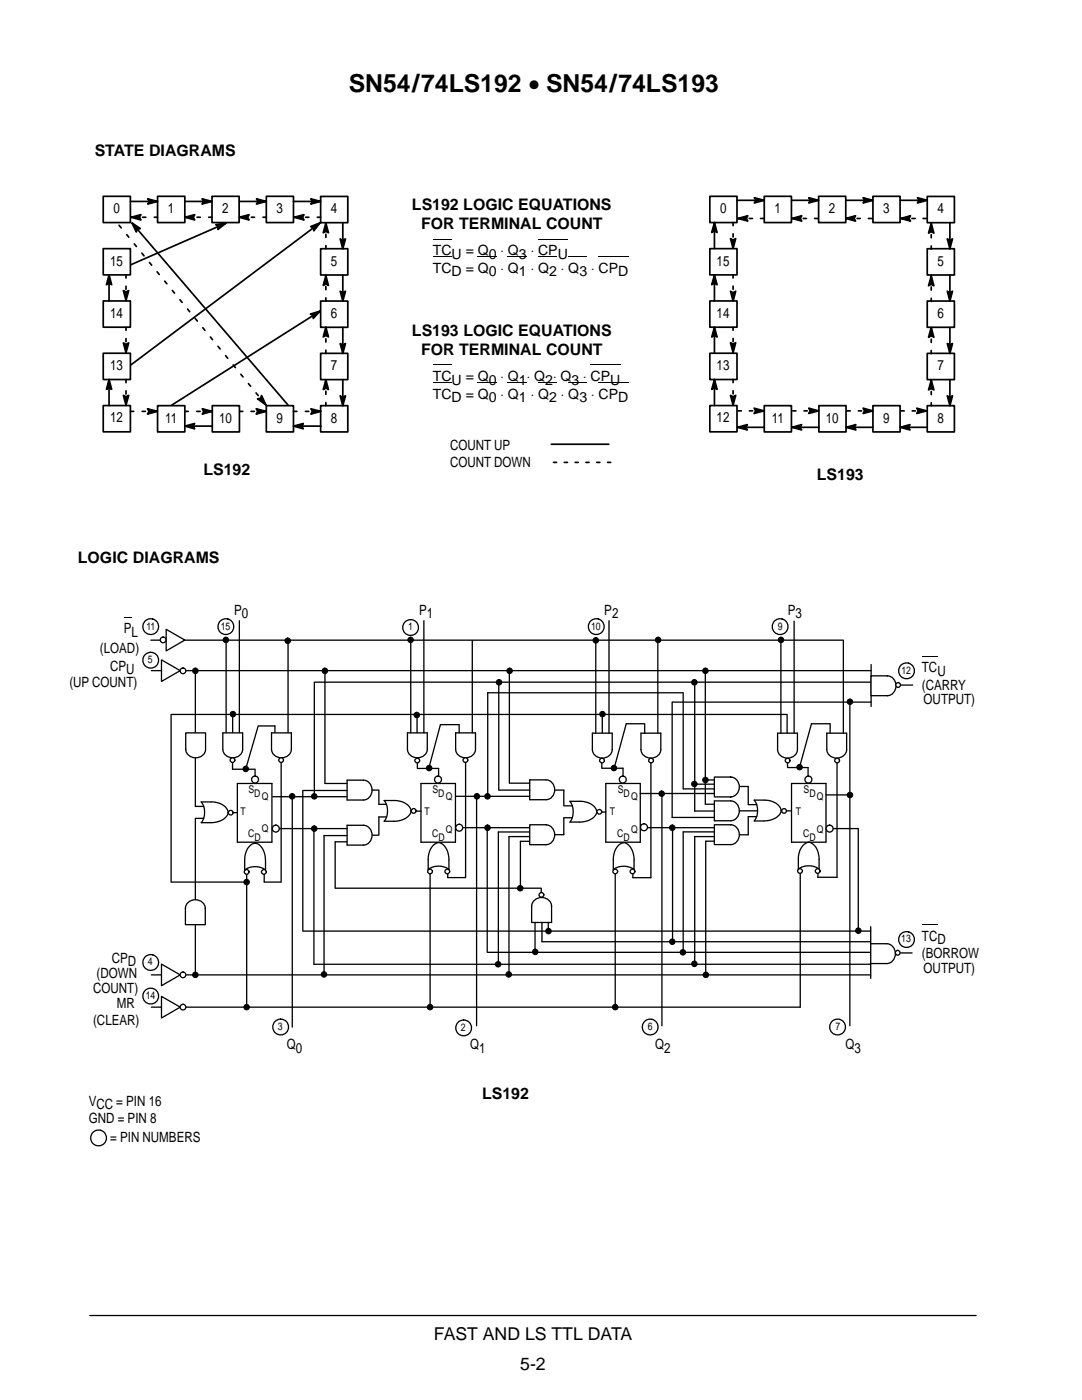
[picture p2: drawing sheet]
<svg xmlns="http://www.w3.org/2000/svg" width="216mm" height="279mm" viewBox="0 0 216 279" stroke-linecap="round" stroke-linejoin="round" font-family="sans-serif">
<g fill="none" stroke="#000" stroke-width=".26">
<path d="M30.1 127.8h138.2M30.2 133.8h143.6M39 133.8v27.1h1.6M62.7 136.1h111.1M62.7 136.2v22.8M64.8 133.8v22.6M82 127.8v18.4M84.6 123.9v22.4M94.2 127.8v18.5M99.5 136.1v21.6M101.6 133.8v22.5M118.9 127.8v18.4"/>
<path d="M121.5 123.9v22.4M131.3 127.8v18.4M136.2 138.3h-38.9v20.6M136.3 138.3v19.1M138.6 136.1v25.8M140.7 133.9v26.6M155.8 127.8v18.5M158.5 124v22.3M168.3 127.8v18.5M173.8 132.6v8.4M179.8 136.7h2.3M34.1 142.6v33.4"/>
<path d="M34.2 142.6h122.8M46.4 152.2v1.3h4.4M47.4 156.4h6.9v11.7h-6.9zM50.9 153.5v1.9M51.5 144.9l-2.5 8.5M51.6 144.9h3.3M54.4 159h14.8M56.1 151.6v24.4M58.3 158.9v46.1M60.4 157.8v28M60.5 157.8h8.8M74.2 157.7h1.4"/>
<path d="M75.6 157.8v2.7M83.2 142.6v3.7M83.3 153.4h4.2v1.8M83.3 151.3v2M84 156.4h6.9v11.7h-6.9zM91 158.9h14.7M91.6 144.6h-3.7l-2.3 8.7M91.6 144.7v1.6M92.9 151.5v23.6h-3.6M95.1 158.9v45.8M99.6 157.7h6.1M101.7 156.3h4"/>
<path d="M110.8 157.7h1.7v3.1M120.1 153.3h4.2v2.3M120.1 152.2v1M120.2 142.6v3.6M120.9 156.4h6.9v11.7h-6.9zM124.9 144.5l-2.3 8.8M124.9 144.4h3.7M128.6 144.4v1.9M129.9 152.3v22.9h-3.6M132.1 158.4v46.3M134.1 140.1v23M134.2 140.1h39.6"/>
<path d="M146.7 157h2.6v3.6M157.1 142.6v3.7M157.1 153.2h4.1v1.7M157.1 152.3v.8M157.9 156.4h6.9v11.7h-6.9zM164.8 158.6h4.8M165.6 144.4h-3.7l-2.4 8.8M167 152.3v22.8h-3.8M169.6 140.1v64.6M34.2 176h15M39 163.3h1.6M39 163.4v31.2"/>
<path d="M45.9 162.2h1.5M49.2 174.3v26.7M52.7 174.5v1.5h3.3M55.3 165.4h14M62.6 165.4v27h111.1M64.7 166.8v27.7M66.9 177.3h41M66.9 168v9.2M74.3 166.7h1.3M75.6 163v3.6M83.1 161.9h.9M92.1 165.2h13.8"/>
<path d="M97.2 165.2v24.9M105.7 166h-6.3v26.4M106 167.9h-2.2v9.4M106 167h-4.4v27.5M108 177.3v.8M112.5 163.2v3.4h-2.9M122.8 174.4v26.6M134.2 165.2v22.7M136.3 166v24.1M138.6 166.9v25.5M140.8 167.9v26.7M156.9 161.8h1"/>
<path d="M164.8 165.4h6.5M171.3 165.4v20.3M30.2 194.6h143.5M60.5 185.8h113.2M97.3 190.1h76.3M106.8 184.2v5.8M108.1 184.1v3.8h65.5M109.4 184.1v1.7M173.7 184.9v10.4M30.2 201h129.5M17.9 262.5h176.9"/>
<circle cx="19.7" cy="227.1" r="1.58"/>
</g>
<g fill="none" stroke="#000" stroke-width=".34">
<path d="M20.6 39.2h5.4v5.2h-5.4zM29.5 39.7l1.9 .5-1.9 .5 .3-.5zM31.4 39.2h5.5v5.2h-5.5zM40.3 39.7l2 .5-2 .5 .3-.5zM42.3 39.2h5.4v5.2h-5.4zM51.2 39.7l1.9 .5-1.9 .5 .3-.5zM53.1 39.2h5.5v5.2h-5.5zM62 39.7l2 .5-2 .5 .3-.5zM64 39.2h5.4v5.2h-5.4zM141.6 39.2h5.5v5.2h-5.5zM147.1 40h5.4M150.5 39.5l2 .5-2 .5 .3-.5z"/>
<path d="M152.5 39.2h5.4v5.2h-5.4zM157.9 40h5.4M161.4 39.5l1.9 .5-1.9 .5 .3-.5zM163.3 39.2h5.5v5.2h-5.5zM168.8 40h5.4M172.2 39.5l2 .5-2 .5 .3-.5zM174.2 39.2h5.4v5.2h-5.4zM179.6 40h5.4M183.1 39.5l1.9 .5-1.9 .5 .3-.5zM185 39.2h5.4v5.2h-5.4zM20.6 49.6h5.4v5.3h-5.4zM21.8 54.9l.5 1.9-.5-.3-.6 .3z"/>
<path d="M21.8 54.9v5.2M24.6 58l.5 .3 .6-.3-.6 2zM26 40.2h5.4M26.2 43.4l1.9-.6-.3 .6 .3 .5zM26.3 44.5l1.7 1.1-.6 .1-.2 .6zM26.8 45l30.6 35.8M36.9 40.2h5.4M36.9 43.4l2-.6-.3 .6 .3 .5zM43.1 44.8l2-.3-1.6 1.3 .1-.6zM45.1 44.5l-19 8.3M47.7 40.2h5.4M47.7 43.4l2-.6-.3 .6 .3 .5z"/>
<path d="M58.6 40.2h5.4M58.7 43.4l2-.6-.3 .6 .3 .5zM62 45.2l1.9-.7-1.3 1.6v-.7zM63.9 44.5l-37.8 28.3M64 49.6h5.4v5.3h-5.4zM65 44.5l.5 2-.5-.3-.5 .3zM65 55l.5 2-.5-.3-.5 .3zM67.9 47.7l.5 .3 .5-.3-.5 1.9zM67.9 58.1l.5 .3 .5-.3-.5 2zM68.4 44.4v5.2M68.4 54.9v5.2M141.6 49.6h5.5v5.3h-5.5z"/>
<path d="M142.6 54.9l.5 1.9-.5-.3-.6 .3zM142.6 44.4l.5 2-.5-.3-.6 .3zM142.6 44.4v5.2M142.6 54.9v5.2M145.8 58.1l.5 .3 .5-.3-.5 2zM145.8 47.6l.5 .3 .5-.3-.5 2zM147.2 43.6l2-.5-.3 .5 .3 .5zM158 43.6l2-.5-.3 .5 .3 .5zM168.8 43.6l1.9-.5-.3 .5 .3 .5zM179.7 43.6l2-.5-.3 .5 .3 .5zM185 49.6h5.4v5.3h-5.4zM185.8 44.6l.5 1.9-.5-.3-.5 .3z"/>
<path d="M185.8 55.1l.5 1.9-.5-.3-.5 .3zM189 47.7l.5 .3 .6-.3-.6 1.9zM189 58.1l.5 .3 .6-.3-.6 2zM189.5 44.4v5.2M189.5 54.9v5.2M20.6 60.1h5.4v5.2h-5.4zM20.6 70.5h5.4v5.2h-5.4zM21.8 75.7l.5 2-.5-.3-.6 .3zM21.8 75.7v5.2M24.6 78.9l.5 .3 .6-.3-.6 2zM24.6 68.4l.5 .3 .6-.3-.6 2zM51.4 79.6l.6-.1 .2-.6 .8 1.9z"/>
<path d="M61.9 62.7l2-.6-1.4 1.5v-.6zM63.9 62.1l-29.7 18.8M64 70.5h5.4v5.3h-5.4zM64 60.1h5.4v5.2h-5.4zM65 65.3l.5 1.9-.5-.3-.5 .3zM65 75.8l.5 1.9-.5-.3-.5 .3zM67.9 68.6l.5 .3 .5-.3-.5 1.9zM67.9 79l.5 .3 .5-.3-.5 2zM68.4 65.3v5.2M68.4 75.8v5.2M141.6 60.1h5.5v5.2h-5.5zM141.6 70.5h5.5v5.2h-5.5z"/>
<path d="M142.6 65.3l.5 2-.5-.3-.6 .3zM142.6 75.7l.5 2-.5-.3-.6 .3zM142.6 65.3v5.2M142.6 75.7v5.2M145.8 78.9l.5 .3 .5-.3-.5 2zM145.8 68.4l.5 .3 .5-.3-.5 2zM185 70.5h5.4v5.3h-5.4zM185 60.1h5.4v5.2h-5.4zM185.8 65.3l.5 2-.5-.3-.5 .3zM185.8 75.9l.5 1.9-.5-.3-.5 .3zM189 68.6l.5 .3 .6-.3-.6 1.9zM189 79l.5 .3 .6-.3-.6 2z"/>
<path d="M189.5 65.3v5.2M189.5 75.8v5.2M20.6 80.9h5.4v5.3h-5.4zM29.4 81.6l2 .5-2 .5 .3-.5zM31.4 81h5.5v5.2h-5.5zM36.9 85l1.9-.5-.3 .5 .3 .6zM36.9 85h5.5M40.4 81.6l1.9 .5-1.9 .5 .3-.5zM42.4 81h5.4v5.2h-5.4zM51.1 81.6l2 .5-2 .5 .3-.5zM53.1 81h5.5v5.2h-5.5zM58.6 85l1.9-.5-.3 .5 .3 .6z"/>
<path d="M58.6 85h5.4M62 81.6l2 .5-2 .5 .3-.5zM64 81h5.4v5.2h-5.4zM110 88.7h11.5M141.6 80.9h5.5v5.3h-5.5zM147.2 85.3l1.9-.6-.3 .6 .3 .5zM147.2 85.3h5.3M150.5 81.5l1.9 .5-1.9 .5 .3-.5zM152.5 81h5.4v5.2h-5.4zM158 85.3l2-.6-.3 .6 .3 .5zM158 85.3h5.4M161.4 81.5l1.9 .5-1.9 .5 .3-.5z"/>
<path d="M163.4 81h5.4v5.2h-5.4zM168.8 85.3l2-.6-.3 .6 .3 .5zM168.8 85.3h5.4M172.2 81.5l2 .5-2 .5 .3-.5zM174.2 81h5.4v5.2h-5.4zM179.6 85.3l2-.6-.3 .6 .3 .5zM179.6 85.3h5.4M182.9 81.5l2 .5-2 .5 .3-.5zM185 81h5.4v5.2h-5.4z"/>
</g>
<path d="M110.4 92.3h11.5" fill="none" stroke="#000" stroke-width=".34" stroke-dasharray=".6 1.5"/>
<g fill="#000">
<path d="M150.5 39.5l2 .5-2 .5 .3-.5zM161.4 39.5l1.9 .5-1.9 .5 .3-.5zM172.2 39.5l2 .5-2 .5 .3-.5zM183.1 39.5l1.9 .5-1.9 .5 .3-.5zM21.8 54.9l.5 1.9-.5-.3-.6 .3zM24.6 58l.5 .3 .6-.3-.6 2zM26.3 44.5l1.7 1.1-.6 .1-.2 .6zM26.2 43.4l1.9-.6-.3 .6 .3 .5zM29.5 39.7l1.9 .5-1.9 .5 .3-.5zM36.9 43.4l2-.6-.3 .6 .3 .5zM40.3 39.7l2 .5-2 .5 .3-.5zM43.1 44.8l2-.3-1.6 1.3 .1-.6z"/>
<path d="M47.7 43.4l2-.6-.3 .6 .3 .5zM51.2 39.7l1.9 .5-1.9 .5 .3-.5zM58.7 43.4l2-.6-.3 .6 .3 .5zM62 39.7l2 .5-2 .5 .3-.5zM62 45.2l1.9-.7-1.3 1.6v-.7zM65 44.5l.5 2-.5-.3-.5 .3zM65 55l.5 2-.5-.3-.5 .3zM67.9 47.7l.5 .3 .5-.3-.5 1.9zM67.9 58.1l.5 .3 .5-.3-.5 2zM142.6 54.9l.5 1.9-.5-.3-.6 .3zM142.6 44.4l.5 2-.5-.3-.6 .3zM145.8 58.1l.5 .3 .5-.3-.5 2z"/>
<path d="M145.8 47.6l.5 .3 .5-.3-.5 2zM147.2 43.6l2-.5-.3 .5 .3 .5zM158 43.6l2-.5-.3 .5 .3 .5zM168.8 43.6l1.9-.5-.3 .5 .3 .5zM179.7 43.6l2-.5-.3 .5 .3 .5zM185.8 44.6l.5 1.9-.5-.3-.5 .3zM185.8 55.1l.5 1.9-.5-.3-.5 .3zM189 47.7l.5 .3 .6-.3-.6 1.9zM189 58.1l.5 .3 .6-.3-.6 2zM21.8 75.7l.5 2-.5-.3-.6 .3zM24.6 78.9l.5 .3 .6-.3-.6 2zM24.6 68.4l.5 .3 .6-.3-.6 2z"/>
<path d="M51.4 79.6l.6-.1 .2-.6 .8 1.9zM61.9 62.7l2-.6-1.4 1.5v-.6zM65 65.3l.5 1.9-.5-.3-.5 .3zM65 75.8l.5 1.9-.5-.3-.5 .3zM67.9 68.6l.5 .3 .5-.3-.5 1.9zM67.9 79l.5 .3 .5-.3-.5 2zM142.6 65.3l.5 2-.5-.3-.6 .3zM142.6 75.7l.5 2-.5-.3-.6 .3zM145.8 78.9l.5 .3 .5-.3-.5 2zM145.8 68.4l.5 .3 .5-.3-.5 2zM185.8 65.3l.5 2-.5-.3-.5 .3zM185.8 75.9l.5 1.9-.5-.3-.5 .3z"/>
<path d="M189 68.6l.5 .3 .6-.3-.6 1.9zM189 79l.5 .3 .6-.3-.6 2zM29.4 81.6l2 .5-2 .5 .3-.5zM36.9 85l1.9-.5-.3 .5 .3 .6zM40.4 81.6l1.9 .5-1.9 .5 .3-.5zM51.1 81.6l2 .5-2 .5 .3-.5zM58.6 85l1.9-.5-.3 .5 .3 .6zM62 81.6l2 .5-2 .5 .3-.5zM147.2 85.3l1.9-.6-.3 .6 .3 .5zM150.5 81.5l1.9 .5-1.9 .5 .3-.5zM158 85.3l2-.6-.3 .6 .3 .5zM161.4 81.5l1.9 .5-1.9 .5 .3-.5z"/>
<path d="M168.8 85.3l2-.6-.3 .6 .3 .5zM172.2 81.5l2 .5-2 .5 .3-.5zM179.6 85.3l2-.6-.3 .6 .3 .5zM182.9 81.5l2 .5-2 .5 .3-.5z"/>
<path d="M97.5 51.2h1.6v.1h-1.6z" fill-rule="evenodd"/>
<path d="M103.6 51.2h1.5v.1h-1.5z" fill-rule="evenodd"/>
<path d="M109.6 51.2h1.5v.1h-1.5z" fill-rule="evenodd"/>
<path d="M115.6 51.2h1.6v.1h-1.6z" fill-rule="evenodd"/>
<path d="M97.5 76.2h1.6v.2h-1.6z" fill-rule="evenodd"/>
<path d="M103.6 76.2h1.5v.2h-1.5z" fill-rule="evenodd"/>
<path d="M109.6 76.2h1.5v.2h-1.5z" fill-rule="evenodd"/>
<path d="M115.6 76.2h1.6v.2h-1.6z" fill-rule="evenodd"/>
<path d="M24.7 123.1h1.5v.1h-1.5z" fill-rule="evenodd"/>
</g>
<path d="M31.4 43.4h-5.4M42.3 43.4h-5.4M53.1 43.4h-5.4M64 43.4h-5.4M26 82.1h5.4M36.9 82.1h5.5M47.8 82.1h5.3M53 80.8l-29.7-36.4M58.6 82.1h5.4" fill="none" stroke="#000" stroke-width=".34" stroke-dasharray=".7 1.7"/>
<g fill="none" stroke="#000" stroke-width=".34" stroke-dasharray=".6 1.6">
<path d="M25.1 54.9v5.2M65 49.6v-5.2M146.3 54.8v5.2M146.3 44.4v5.2M147.2 43.6h5.2M158 43.6h5.2M168.8 43.6h5.2M179.7 43.6h5.2M185.8 49.7v-5.2M25.1 75.7v5.2M25.1 65.3v5.2M65 60.1v-5.2"/>
<path d="M65 70.5v-5.2M146.3 75.7v5.2M146.3 65.3v5.2M185.8 60.2v-5.2M185.8 70.6v-5.2M65 81v-5.2M152.4 82h-5.2M163.3 82h-5.2M174.2 82h-5.2M184.9 82h-5.2M185.8 81v-5.2"/>
</g>
<g fill="none" stroke="#000" stroke-width=".2">
<path d="M86.3 47.7h3.8M86.3 51.2h3.8M95.3 51.2h2.2M101.4 51.2h2.2M107.4 47.7h5.9M107.4 51.2h2.2M113.4 51.2h2.2M119.4 51.2h6M86.3 72.8h3.8M86.3 76.3h3.8M95.3 76.3h2.2M101.4 76.3h2.2"/>
<path d="M107.4 76.3h2.2M113.4 76.3h2.2M117.9 72.8h5.9M119.4 76.3h6M184 130.9h3"/>
</g>
<path d="M33.2 125.6l3.7 2.1-3.7 2.2z" fill="#fff"/>
<path d="M33.2 125.6l3.7 2.1-3.7 2.2z" fill="none" stroke="#000" stroke-width=".26"/>
<circle cx="32.5" cy="127.7" r=".57" fill="#fff"/>
<g fill="none" stroke="#000" stroke-width=".26">
<path d="M45.1 127.8v18.4M47.8 123.9v22.3M44.5 146.3h3.9v3.2a2 2 0 0 1-2 1.7 2 2 0 0 1-1.9-1.7zM46.4 142.6v3.6"/>
<circle cx="32.5" cy="127.7" r=".57"/>
</g>
<circle cx="46.4" cy="151.7" r=".47" fill="#fff"/>
<g fill="none" stroke="#000" stroke-width=".26">
<path d="M42.1 160h-1.9a3.6 3.6 0 0 1 0 4.2h1.9M42.2 160a3.3 3.3 0 0 1 3.4 2.1 3.1 3.1 0 0 1-3.2 2.1h-.3"/>
<circle cx="46.4" cy="151.7" r=".47"/>
</g>
<circle cx="46" cy="162.2" r=".47" fill="#fff"/>
<g fill="none" stroke="#000" stroke-width=".26">
<path d="M48.8 171.6v2M50.9 168.2a3.3 3.3 0 0 1 2.1 3.5M50.9 168.2a3.1 3.1 0 0 0-2.1 3.4M53 171.7v1.9a3.5 3.5 0 0 0-4.2 0"/>
<circle cx="46" cy="162.2" r=".47"/>
</g>
<circle cx="52.7" cy="174" r=".47" fill="#fff"/>
<circle cx="52.7" cy="174" r=".47" fill="none" stroke="#000" stroke-width=".26"/>
<circle cx="49.2" cy="174" r=".47" fill="#fff"/>
<g fill="none" stroke="#000" stroke-width=".26">
<path d="M57.5 127.8v18.4M54.9 144.9v1.3M58.1 149.5v-3.2h-3.9v3.2a2 2 0 0 0 2 1.7 2 2 0 0 0 1.9-1.7"/>
<circle cx="49.2" cy="174" r=".47"/>
</g>
<circle cx="56.1" cy="151.7" r=".47" fill="#fff"/>
<circle cx="56.1" cy="151.7" r=".47" fill="none" stroke="#000" stroke-width=".26"/>
<path d="M37.6 180.1l-.5 .7-.1 .5h4a2.02 2.02 0 0 0-3.4-1.2zM37 181.3v3.2h4v-3.2z" fill-rule="evenodd" fill="#fff"/>
<path d="M37.6 180.1a2.04 2.04 0 0 1 3.4 1.2v3.2h-4v-3.2l.1-.5z" fill="none" stroke="#000" stroke-width=".26"/>
<path d="M109 164.6v4a2 2 0 0 0 1.7-2 2 2 0 0 0-1.7-2zM105.7 164.6v4h3.3v-4z" fill-rule="evenodd" fill="#fff"/>
<path d="M64.8 156.4h4.4M69.3 155.7h3.2a2 2 0 0 1 1.7 2 2 2 0 0 1-1.7 2h-3.2zM76.6 159.8h2M76.7 159.8a3.6 3.6 0 0 1 0 4.1h1.9a3.3 3.3 0 0 0 3.5-2.1M78.7 159.8a3.2 3.2 0 0 1 3.3 2.1M81.3 146.3h4v3.2a2 2 0 0 1-2 1.7 2 2 0 0 1-2-1.7zM75.6 163h1.5M75.6 160.5h1.5M105.7 164.6h3.3a2 2 0 0 1 1.7 2 2 2 0 0 1-1.7 2h-3.3z" fill="none" stroke="#000" stroke-width=".26"/>
<circle cx="82.6" cy="161.8" r=".47" fill="#fff"/>
<g fill="none" stroke="#000" stroke-width=".26">
<path d="M118.2 146.3h4v3.3a2 2 0 0 1-2 1.7 2 2 0 0 1-2-1.7zM142.5 159.8h3.3a2 2 0 0 1 1.7 2 2 2 0 0 1-1.7 2h-3.3zM134.1 163.1h8.4M138.6 161.9h3.9M140.7 160.5h1.8"/>
<circle cx="82.6" cy="161.8" r=".47"/>
</g>
<path d="M145.8 155.1v3.9a2 2 0 0 0 1.7-1.9 2 2 0 0 0-1.7-2zM142.5 155.1v3.9h3.3v-3.9z" fill-rule="evenodd" fill="#fff"/>
<path d="M113.7 159.9h2M113.7 159.9a3.6 3.6 0 0 1 0 4.2h1.9M115.7 159.9a3.2 3.2 0 0 1 3.4 2.1M127.8 158.4h14.7M136.3 157.4h6.2M138.6 156.5h3.9M140.7 155.7h1.8M142.5 155.1h3.3a2 2 0 0 1 1.7 2 2 2 0 0 1-1.7 1.9h-3.3zM112.5 163.2h1.7M112.5 160.8h1.7M119.1 162a3 3 0 0 1-3.1 2.1h-.4" fill="none" stroke="#000" stroke-width=".26"/>
<circle cx="119.6" cy="162" r=".47" fill="#fff"/>
<g fill="none" stroke="#000" stroke-width=".26">
<path d="M150.5 159.7h2a3.2 3.2 0 0 1 3.4 2.1 3.2 3.2 0 0 1-3.5 2h-1.9a3.6 3.6 0 0 0 0-4.1zM149.3 163h1.7M149.3 160.6h1.7"/>
<circle cx="119.6" cy="162" r=".47"/>
</g>
<circle cx="156.5" cy="161.8" r=".47" fill="#fff"/>
<g fill="none" stroke="#000" stroke-width=".26">
<path d="M155.2 146.3h3.9v3.3a2 2 0 0 1-2 1.7 2 2 0 0 1-1.9-1.7z"/>
<circle cx="156.5" cy="161.8" r=".47"/>
</g>
<path d="M177.1 134.9v3.9a2 2 0 0 0 1.7-1.9 2 2 0 0 0-1.7-2zM173.8 134.9v3.9h3.3v-3.9z" fill-rule="evenodd" fill="#fff"/>
<path d="M177.1 134.9a2 2 0 0 1 1.7 2 2 2 0 0 1-1.7 1.9M177.1 134.9h-3.3v3.9h3.3M126.3 174.4v.8M126.5 171.6a3.2 3.2 0 0 0-2.1-3.5 3.2 3.2 0 0 0-2 3.4v2.1a3.5 3.5 0 0 1 4.1-.1v-1.8" fill="none" stroke="#000" stroke-width=".26"/>
<circle cx="126.2" cy="173.9" r=".47" fill="#fff"/>
<circle cx="126.2" cy="173.9" r=".47" fill="none" stroke="#000" stroke-width=".26"/>
<circle cx="122.8" cy="173.9" r=".47" fill="#fff"/>
<g fill="none" stroke="#000" stroke-width=".26">
<path d="M85.4 171.5v2M85.8 174.3v26.8M87.5 168.1a3.3 3.3 0 0 1 2.1 3.5M87.5 168.1a3.1 3.1 0 0 0-2.1 3.4M89.3 174.4v.7M89.6 171.6v1.9a3.5 3.5 0 0 0-4.2 0"/>
<circle cx="122.8" cy="173.9" r=".47"/>
</g>
<circle cx="89.3" cy="173.9" r=".47" fill="#fff"/>
<circle cx="89.3" cy="173.9" r=".47" fill="none" stroke="#000" stroke-width=".26"/>
<circle cx="85.8" cy="173.9" r=".47" fill="#fff"/>
<g fill="none" stroke="#000" stroke-width=".26">
<path d="M159.3 171.5a3.3 3.3 0 0 1 2.1-3.4 3.2 3.2 0 0 1 2 3.4v2a3.5 3.5 0 0 0-4.1 0M159.3 171.5v2M159.7 174.2v26.8M163.2 174.4v.7"/>
<circle cx="85.8" cy="173.9" r=".47"/>
</g>
<circle cx="163.2" cy="173.8" r=".47" fill="#fff"/>
<circle cx="163.2" cy="173.8" r=".47" fill="none" stroke="#000" stroke-width=".26"/>
<circle cx="159.6" cy="173.8" r=".47" fill="#fff"/>
<circle cx="159.6" cy="173.8" r=".47" fill="none" stroke="#000" stroke-width=".26"/>
<circle cx="108" cy="178.6" r=".47" fill="#fff"/>
<circle cx="108" cy="178.6" r=".47" fill="none" stroke="#000" stroke-width=".26"/>
<g fill="#000" stroke="#000" stroke-width=".2">
<circle cx="39" cy="133.9" r=".55"/>
<circle cx="45.1" cy="127.7" r=".55"/>
<circle cx="57.4" cy="127.9" r=".55"/>
<circle cx="64.8" cy="133.9" r=".55"/>
<circle cx="99.6" cy="136.2" r=".55"/>
<circle cx="101.7" cy="133.9" r=".55"/>
<circle cx="118.9" cy="127.8" r=".55"/>
<circle cx="131.3" cy="127.7" r=".55"/>
<circle cx="138.6" cy="136.2" r=".55"/>
<circle cx="140.8" cy="133.9" r=".55"/>
<circle cx="155.8" cy="127.7" r=".55"/>
<circle cx="46.5" cy="142.5" r=".55"/>
<circle cx="49" cy="153.5" r=".55"/>
<circle cx="58.3" cy="158.9" r=".55"/>
<circle cx="85.6" cy="153.3" r=".55"/>
<circle cx="95.2" cy="158.9" r=".55"/>
<circle cx="97.3" cy="158.9" r=".55"/>
<circle cx="120.2" cy="142.5" r=".55"/>
<circle cx="122.5" cy="153.3" r=".55"/>
<circle cx="132" cy="158.4" r=".55"/>
<circle cx="159.5" cy="153.1" r=".55"/>
<circle cx="169.6" cy="140.1" r=".55"/>
<circle cx="169.6" cy="158.7" r=".55"/>
<circle cx="49.2" cy="176" r=".55"/>
<circle cx="97.3" cy="165.2" r=".55"/>
<circle cx="103.8" cy="177.3" r=".55"/>
<circle cx="134.1" cy="165.2" r=".55"/>
<circle cx="39" cy="194.6" r=".55"/>
<circle cx="64.6" cy="194.5" r=".55"/>
<circle cx="99.4" cy="192.4" r=".55"/>
<circle cx="101.5" cy="194.5" r=".55"/>
<circle cx="106.8" cy="190" r=".55"/>
<circle cx="109.4" cy="185.8" r=".55"/>
<circle cx="134.1" cy="187.9" r=".55"/>
<circle cx="136.3" cy="190.1" r=".55"/>
<circle cx="138.6" cy="192.4" r=".55"/>
<circle cx="140.8" cy="194.6" r=".55"/>
<circle cx="171.3" cy="185.7" r=".55"/>
<circle cx="49.2" cy="201" r=".55"/>
<circle cx="85.8" cy="201" r=".55"/>
<circle cx="122.8" cy="201" r=".55"/>
</g>
<path d="M32.2 131.7l3.8 2.1-3.8 2.2z" fill="#fff"/>
<path d="M32.2 131.7l3.8 2.1-3.8 2.2z" fill="none" stroke="#000" stroke-width=".26"/>
<circle cx="36.5" cy="133.9" r=".57" fill="#fff"/>
<circle cx="36.5" cy="133.9" r=".57" fill="none" stroke="#000" stroke-width=".26"/>
<path d="M32.2 192.4l3.8 2.2-3.8 2.1z" fill="#fff"/>
<path d="M32.2 192.4l3.8 2.2-3.8 2.1z" fill="none" stroke="#000" stroke-width=".26"/>
<circle cx="36.5" cy="194.6" r=".57" fill="#fff"/>
<circle cx="36.5" cy="194.6" r=".57" fill="none" stroke="#000" stroke-width=".26"/>
<path d="M32.2 198.9l3.8 2.1-3.8 2.2z" fill="#fff"/>
<path d="M32.2 198.9l3.8 2.1-3.8 2.2z" fill="none" stroke="#000" stroke-width=".26"/>
<circle cx="36.5" cy="201" r=".57" fill="#fff"/>
<g fill="none" stroke="#000" stroke-width=".26">
<path d="M64.7 166.8h4.5M66.9 168h2.3M69.3 164.7h3.2a2 2 0 0 1 1.7 2 2 2 0 0 1-1.7 2h-3.2z"/>
<circle cx="36.5" cy="201" r=".57"/>
</g>
<g fill="#000" stroke="#000" stroke-width=".2">
<circle cx="62.7" cy="158.9" r=".55"/>
<circle cx="62.7" cy="165.4" r=".55"/>
</g>
<circle cx="83.3" cy="151.8" r=".47" fill="#fff"/>
<circle cx="83.3" cy="151.8" r=".47" fill="none" stroke="#000" stroke-width=".26"/>
<circle cx="50.9" cy="155.6" r=".69" fill="#fff"/>
<circle cx="50.9" cy="155.6" r=".69" fill="none" stroke="#000" stroke-width=".26"/>
<circle cx="87.4" cy="155.6" r=".69" fill="#fff"/>
<circle cx="87.4" cy="155.6" r=".69" fill="none" stroke="#000" stroke-width=".26"/>
<circle cx="124.3" cy="155.6" r=".69" fill="#fff"/>
<circle cx="124.3" cy="155.6" r=".69" fill="none" stroke="#000" stroke-width=".26"/>
<circle cx="161.3" cy="155.6" r=".69" fill="#fff"/>
<circle cx="161.3" cy="155.6" r=".69" fill="none" stroke="#000" stroke-width=".26"/>
<circle cx="55" cy="165.4" r=".69" fill="#fff"/>
<circle cx="55" cy="165.4" r=".69" fill="none" stroke="#000" stroke-width=".26"/>
<g fill="#000" stroke="#000" stroke-width=".2">
<circle cx="81.9" cy="127.7" r=".55"/>
<circle cx="83.2" cy="142.7" r=".55"/>
</g>
<circle cx="91.6" cy="165.2" r=".69" fill="#fff"/>
<g fill="none" stroke="#000" stroke-width=".26">
<path d="M90.9 146.3h4v3.2a2 2 0 0 1-2 1.7 2 2 0 0 1-2-1.7z"/>
<circle cx="91.6" cy="165.2" r=".69"/>
</g>
<circle cx="92.9" cy="151.7" r=".47" fill="#fff"/>
<g fill="none" stroke="#000" stroke-width=".26">
<path d="M105.7 155.6h3.3a2 2 0 0 1 1.7 2 2 2 0 0 1-1.7 2h-3.3zM106.7 179.6a2.04 2.04 0 0 1 3.4 1.2v3.3h-4v-3.3l.1-.4zM120.1 162.1h.8"/>
<circle cx="92.9" cy="151.7" r=".47"/>
</g>
<circle cx="120.1" cy="151.8" r=".47" fill="#fff"/>
<circle cx="120.1" cy="151.8" r=".47" fill="none" stroke="#000" stroke-width=".26"/>
<circle cx="128.5" cy="165.1" r=".69" fill="#fff"/>
<g fill="none" stroke="#000" stroke-width=".26">
<path d="M127.9 146.3h4v3.3a2 2 0 0 1-2 1.7 2 2 0 0 1-2-1.7z"/>
<circle cx="128.5" cy="165.1" r=".69"/>
</g>
<circle cx="129.9" cy="151.8" r=".47" fill="#fff"/>
<g fill="none" stroke="#000" stroke-width=".26">
<path d="M147.5 161.8h3.7M149.3 163v3.6h-2.6"/>
<circle cx="129.9" cy="151.8" r=".47"/>
</g>
<path d="M145.8 164.6v4a2 2 0 0 0 1.7-2 2 2 0 0 0-1.7-2zM142.5 164.6v4h3.3v-4z" fill-rule="evenodd" fill="#fff"/>
<path d="M165 146.3h3.9v3.3a2 2 0 0 1-1.9 1.7 2 2 0 0 1-2-1.7zM165.6 144.5v1.7M129.3 165.2h13.2M136.3 166h6.2M138.6 167h3.9M140.8 167.9h1.7M142.5 164.6h3.3a2 2 0 0 1 1.7 2 2 2 0 0 1-1.7 2h-3.3z" fill="none" stroke="#000" stroke-width=".26"/>
<g fill="#000" stroke="#000" stroke-width=".2">
<circle cx="138.6" cy="156.5" r=".55"/>
<circle cx="140.8" cy="155.7" r=".55"/>
</g>
<circle cx="157.2" cy="151.8" r=".47" fill="#fff"/>
<circle cx="157.2" cy="151.8" r=".47" fill="none" stroke="#000" stroke-width=".26"/>
<circle cx="167" cy="151.8" r=".47" fill="#fff"/>
<circle cx="167" cy="151.8" r=".47" fill="none" stroke="#000" stroke-width=".26"/>
<circle cx="165.5" cy="165.4" r=".69" fill="#fff"/>
<circle cx="165.5" cy="165.4" r=".69" fill="none" stroke="#000" stroke-width=".26"/>
<circle cx="179.2" cy="136.7" r=".47" fill="#fff"/>
<g fill="none" stroke="#000" stroke-width=".26">
<path d="M179.7 190.2h2.3"/>
<circle cx="179.2" cy="136.7" r=".47"/>
</g>
<path d="M176.9 188.3a2 2 0 0 1 1.8 2 2 2 0 0 1-1.8 2z" fill-rule="evenodd" fill="#fff"/>
<path d="M173.7 188.3h3.3M176.9 188.3a2 2 0 0 1 1.8 2 2 2 0 0 1-1.8 2h-3.2" fill="none" stroke="#000" stroke-width=".26"/>
<circle cx="179.1" cy="190.1" r=".47" fill="#fff"/>
<g fill="none" stroke="#000" stroke-width=".26">
<circle cx="30.1" cy="125.1" r="1.58"/>
<circle cx="30.1" cy="131.8" r="1.58"/>
<circle cx="45.1" cy="125.1" r="1.58"/>
<circle cx="81.9" cy="125.2" r="1.58"/>
<circle cx="119" cy="125.1" r="1.58"/>
<circle cx="155.7" cy="125.1" r="1.58"/>
<circle cx="180.9" cy="133.9" r="1.58"/>
<circle cx="30.1" cy="192.1" r="1.58"/>
<circle cx="30.1" cy="198.8" r="1.58"/>
<circle cx="179.1" cy="190.1" r=".47"/>
<circle cx="180.9" cy="187.5" r="1.58"/>
<circle cx="56" cy="205" r="1.58"/>
<circle cx="92.5" cy="205.1" r="1.58"/>
<circle cx="129.7" cy="205" r="1.58"/>
<circle cx="167.1" cy="205" r="1.58"/>
</g>
<path d="M184 184.5h3" fill="none" stroke="#000" stroke-width=".2"/>
<path d="M37.1 149.5a2 2 0 0 0 1.9 1.7 2 2 0 0 0 2-1.7zM37.1 146.3v3.2h3.9v-3.2z" fill-rule="evenodd" fill="#fff"/>
<path d="M37.1 146.3h3.9v3.2a2 2 0 0 1-2 1.7 2 2 0 0 1-1.9-1.7z" fill="none" stroke="#000" stroke-width=".26"/>
<text font-size="4.9" x="69.6" y="18.3">SN54/74LS192 • SN54/74LS193</text>
<g font-size="3.5">
<text x="86.6" y="267.5">FAST AND LS TTL DATA</text>
<text x="103.8" y="273.4">5-2</text>
</g>
<g font-size="3.2">
<text x="18.9" y="31">STATE DIAGRAMS</text>
<text x="82.2" y="41.9">LS192 LOGIC EQUATIONS</text>
<text x="84" y="45.7">FOR TERMINAL COUNT</text>
<text x="82.2" y="67">LS193 LOGIC EQUATIONS</text>
<text x="84" y="70.8">FOR TERMINAL COUNT</text>
<text x="40.6" y="94.7">LS192</text>
<text x="163" y="95.8">LS193</text>
<text x="15.5" y="112.3">LOGIC DIAGRAMS</text>
<text x="96.2" y="219.4">LS192</text>
</g>
<g font-size="2.8">
<text x="22.6" y="42.6">0</text>
<text x="33.5" y="42.6">1</text>
<text x="44.3" y="42.6">2</text>
<text x="55.2" y="42.6">3</text>
<text x="66" y="42.6">4</text>
<text x="143.7" y="42.6">0</text>
<text x="154.5" y="42.6">1</text>
<text x="165.4" y="42.6">2</text>
<text x="176.2" y="42.6">3</text>
<text x="187.1" y="42.6">4</text>
<text x="22" y="53">15</text>
<text x="66" y="53">5</text>
<text x="86.3" y="51">TCU = Q0 ⋅ Q3 ⋅ CPU</text>
<text x="143" y="53">15</text>
<text x="187.1" y="53">5</text>
<text x="86.3" y="54.5">TCD = Q0 ⋅ Q1 ⋅ Q2 ⋅ Q3 ⋅ CPD</text>
<text x="22" y="63.4">14</text>
<text x="66" y="63.5">6</text>
<text x="143" y="63.4">14</text>
<text x="187.1" y="63.5">6</text>
<text x="22" y="73.9">13</text>
<text x="66" y="73.9">7</text>
<text x="86.3" y="76.1">TCU = Q0 ⋅ Q1⋅ Q2⋅ Q3 ⋅ CPU</text>
<text x="143" y="73.9">13</text>
<text x="187.1" y="73.9">7</text>
<text x="86.3" y="79.5">TCD = Q0 ⋅ Q1 ⋅ Q2 ⋅ Q3 ⋅ CPD</text>
<text x="22" y="84.3">12</text>
<text x="33" y="84.3">11</text>
<text x="43.7" y="84.3">10</text>
<text x="55.2" y="84.3">9</text>
<text x="66" y="84.3">8</text>
<text x="89.8" y="89.8">COUNT UP</text>
<text x="143" y="84.3">12</text>
<text x="154" y="84.3">11</text>
<text x="164.8" y="84.3">10</text>
<text x="176.2" y="84.3">9</text>
<text x="187.1" y="84.3">8</text>
<text x="89.8" y="93.2">COUNT DOWN</text>
<text x="46.7" y="122.6">P0</text>
<text x="83.7" y="122.6">P1</text>
<text x="120.6" y="122.6">P2</text>
<text x="157.2" y="122.6">P3</text>
<text x="19.9" y="130.3">(LOAD)</text>
<text x="24.7" y="126.4">PL</text>
<text x="13.8" y="137">(UP COUNT)</text>
<text x="22" y="133.8">CPU</text>
<text x="184" y="134.2">TCU</text>
<text x="184" y="137.7">(CARRY</text>
<text x="184.3" y="140.6">OUTPUT)</text>
<text x="184" y="191.3">(BORROW</text>
<text x="184" y="187.7">TCD</text>
<text x="19.3" y="195.2">(DOWN</text>
<text x="22.3" y="192.1">CPD</text>
<text x="184.3" y="194.1">OUTPUT)</text>
<text x="18.6" y="198.2">COUNT)</text>
<text x="23.3" y="201.3">MR</text>
<text x="18.6" y="204.5">(CLEAR)</text>
<text x="57.2" y="209.4">Q0</text>
<text x="93.8" y="209.4">Q1</text>
<text x="130.8" y="209.4">Q2</text>
<text x="168.7" y="209.4">Q3</text>
<text x="17.7" y="220.6">VCC = PIN 16</text>
<text x="17.7" y="224.1">GND = PIN 8</text>
<text x="22" y="228">= PIN NUMBERS</text>
</g>
<g font-size="2.1">
<text x="29.2" y="125.7">11</text>
<text x="44.1" y="125.7">15</text>
<text x="81.5" y="125.8">1</text>
<text x="117.9" y="125.7">10</text>
<text x="155.2" y="125.7">9</text>
<text x="29.5" y="132.4">5</text>
<text x="179.9" y="134.5">12</text>
<text x="49.6" y="158.3">S</text>
<text x="50.7" y="159">D</text>
<text x="52.2" y="159.6">Q</text>
<text x="86.3" y="158.3">S</text>
<text x="87.4" y="159">D</text>
<text x="88.9" y="159.6">Q</text>
<text x="123.3" y="158.3">S</text>
<text x="124.4" y="159">D</text>
<text x="125.9" y="159.6">Q</text>
<text x="160.4" y="158.3">S</text>
<text x="161.5" y="159">D</text>
<text x="163" y="159.6">Q</text>
<text x="48" y="162.6">T</text>
<text x="49.5" y="167">C</text>
<text x="50.8" y="167.7">D</text>
<text x="52.2" y="166.1">Q</text>
<text x="84.7" y="162.6">T</text>
<text x="86.2" y="167">C</text>
<text x="87.5" y="167.7">D</text>
<text x="88.9" y="166.1">Q</text>
<text x="121.7" y="162.6">T</text>
<text x="123.2" y="167">C</text>
<text x="124.4" y="167.7">D</text>
<text x="125.9" y="166.1">Q</text>
<text x="158.8" y="162.6">T</text>
<text x="160.3" y="167">C</text>
<text x="161.5" y="167.7">D</text>
<text x="163" y="166.1">Q</text>
<text x="179.8" y="188.1">13</text>
<text x="29.5" y="192.6">4</text>
<text x="29.1" y="199.4">14</text>
<text x="55.4" y="205.6">3</text>
<text x="92" y="205.7">2</text>
<text x="129.2" y="205.6">6</text>
<text x="166.7" y="205.6">7</text>
</g>
</svg>
